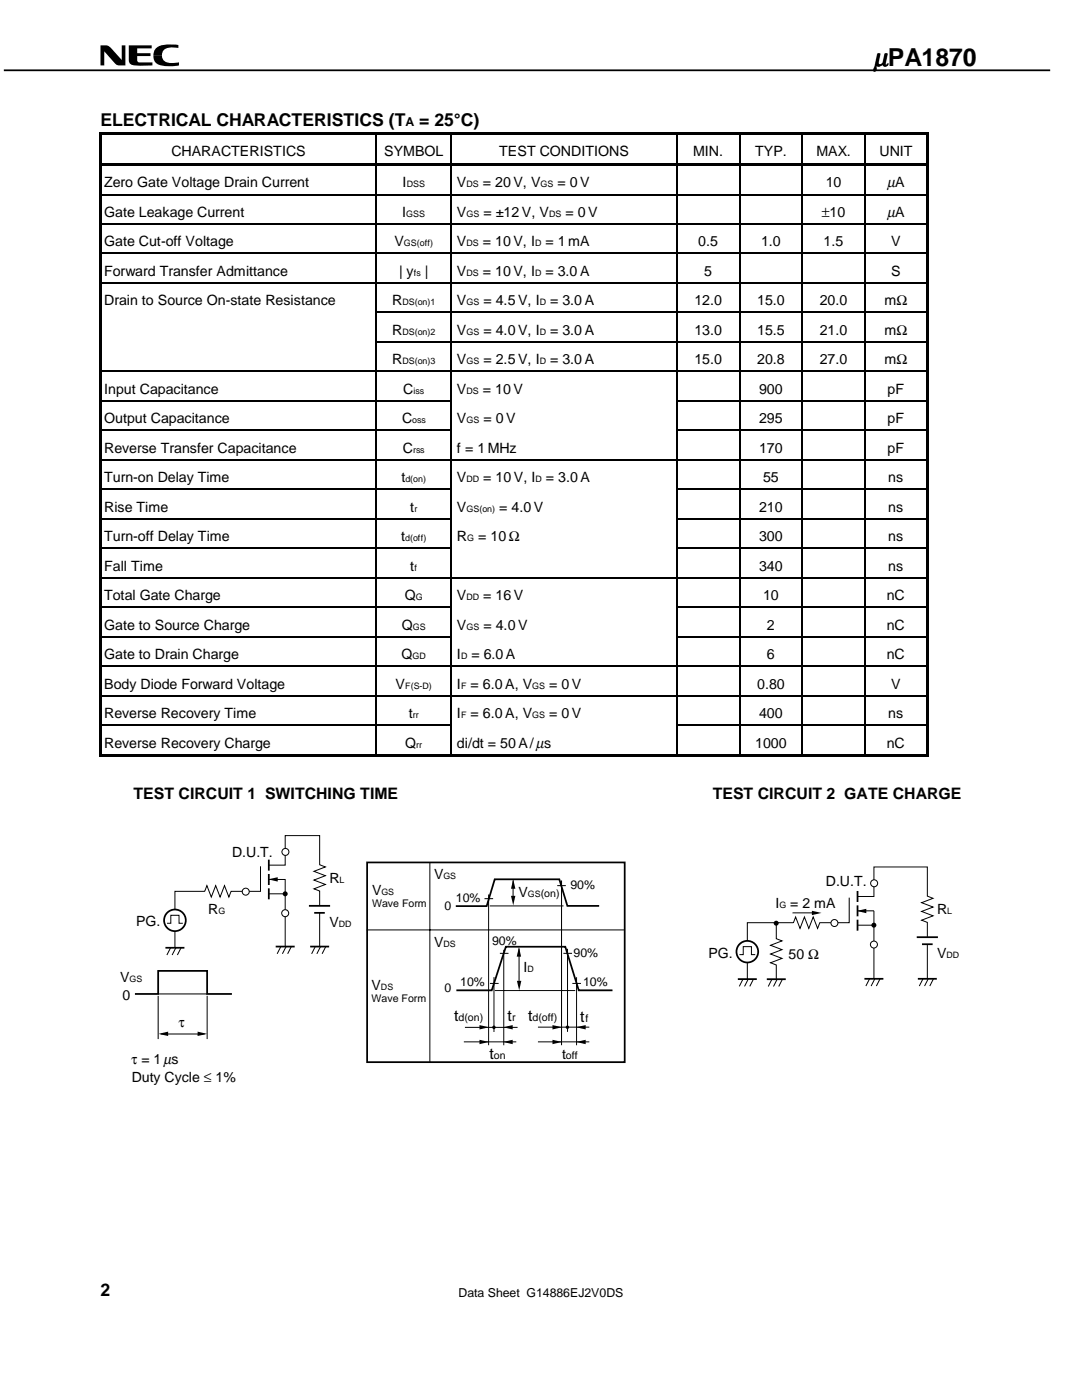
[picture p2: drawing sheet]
<svg xmlns="http://www.w3.org/2000/svg" width="216mm" height="279mm" viewBox="0 0 216 279" stroke-linecap="round" stroke-linejoin="round" font-family="sans-serif">
<g fill="#000">
<path d="M20.1 9.1a2.29 2.29 0 0 1 2.4 .9l1.8 2v-2.9h.7v4a2.42 2.42 0 0 1-2.5-1l-1.7-1.8v2.8h-.7zM25.7 9.1h4.6v.6h-2.9v.9h2.6v.6h-2.6v1.1a4.7 4.7 0 0 0 2.8 .2h.2v.6h-2.8a1.8 1.8 0 0 1-1.8-.7zM31.1 9.7a4.5 4.5 0 0 1 3.6-.8l.9 .1v.6l-.9-.1a1.82 1.82 0 0 0-2.4 1.6h-1.7l.1-.6zM30.6 11.1h1.7a1.57 1.57 0 0 0 2 1.5l1.4-.2v.7a8.9 8.9 0 0 1-4.1-.2 1.68 1.68 0 0 1-1-1.8zM19.8 26.3h.5v.6h-.5zM19.8 26.9h.5v5.6h-.5zM19.8 32.5h.5v.6h-.5zM19.8 33.1h.5v5.6h-.5zM20.3 26.3h54.6v.5h-54.6zM20.3 32.5h54.6v.5h-54.6zM74.9 26.8l.3 .1zM74.9 26.3h15v.5h-15z"/>
<path d="M74.9 33l.3 .1zM74.9 32.5h15v.5h-15zM89.9 26.8l.3 .1zM89.9 26.3h45v.5h-45zM89.9 33l.3 .1zM89.9 32.5h45v.5h-45zM134.9 26.8l.3 .1zM134.9 26.3h12.5v.5h-12.5zM134.9 33l.3 .1zM134.9 32.5h12.5v.5h-12.5zM147.4 26.8l.3 .1zM147.4 26.3h12.5v.5h-12.5z"/>
<path d="M147.4 33l.3 .1zM147.4 32.5h12.5v.5h-12.5zM159.9 26.8l.3 .1zM159.9 26.3h12.5v.5h-12.5zM159.9 33l.3 .1zM159.9 32.5h12.5v.5h-12.5zM172.4 26.8l.3 .1zM172.4 26.3h12.5v.5h-12.5zM172.4 33l.3 .1zM172.4 32.5h12.5v.5h-12.5zM184.9 26.3h.5v.6h-.5zM184.9 26.9h.5v5.6h-.5z"/>
<path d="M184.9 32.5h.5v.6h-.5zM184.9 33.1h.5v5.6h-.5zM19.8 38.9h.5v5.7h-.5zM19.8 44.8h.5v5.7h-.5zM19.8 50.7h.5v5.6h-.5zM184.9 38.9h.5v5.7h-.5zM184.9 44.8h.5v5.7h-.5zM184.9 50.7h.5v5.6h-.5zM19.8 56.6h.5v5.6h-.5zM19.8 62.2h.5v.3h-.5zM19.8 62.5h.5v5.6h-.5zM19.8 68.1h.5v.3h-.5z"/>
<path d="M19.8 68.4h.5v5.6h-.5zM19.8 74.3h.5v5.6h-.5zM184.9 56.6h.5v5.6h-.5zM184.9 62.5h.5v5.6h-.5zM184.9 68.4h.5v5.6h-.5zM184.9 74.3h.5v5.6h-.5zM19.8 80.1h.5v5.7h-.5zM19.8 86h.5v5.7h-.5zM19.8 91.9h.5v5.6h-.5zM184.9 80.1h.5v5.7h-.5zM184.9 86h.5v5.7h-.5zM184.9 91.9h.5v5.6h-.5z"/>
<path d="M19.8 97.8h.5v5.6h-.5zM19.8 103.7h.5v5.6h-.5zM19.8 109.6h.5v5.6h-.5zM184.9 97.8h.5v5.6h-.5zM184.9 103.7h.5v5.6h-.5zM184.9 109.6h.5v5.6h-.5zM19.8 115.4h.5v5.7h-.5zM19.8 121.3h.5v5.7h-.5zM19.8 127.2h.5v5.6h-.5zM19.8 133.1h.5v5.6h-.5zM184.9 115.4h.5v5.7h-.5zM184.9 121.3h.5v5.7h-.5z"/>
<path d="M184.9 127.2h.5v5.6h-.5zM184.9 133.1h.5v5.6h-.5zM19.8 139h.5v5.6h-.5zM19.8 144.9h.5v6.1h-.5zM20.3 150.5h54.6v.5h-54.6zM74.9 150.5h15v.5h-15zM89.9 150.5h45v.5h-45zM134.9 150.5h12.5v.5h-12.5zM147.4 150.5h12.5v.5h-12.5zM159.9 150.5h12.5v.5h-12.5zM172.4 150.5h12.5v.5h-12.5zM184.9 139h.5v5.6h-.5z"/>
<path d="M184.9 144.9h.5v6.1h-.5z"/>
</g>
<path d="M.8 14h208.8" fill="none" stroke="#000" stroke-width=".35"/>
<g fill="none" stroke="#000" stroke-width=".25">
<path d="M19.8 38.8h165.6M75.1 26.9v5.6M75.1 33.1v5.6M75.1 38.9v5.7M90 26.9v5.6M90 33.1v5.6M90 38.9v5.7M135 26.9v5.6M135 33.1v5.6M135 38.9v5.7M147.6 26.9v5.6M147.6 33.1v5.6"/>
<path d="M147.6 38.9v5.7M160.1 26.9v5.6M160.1 33.1v5.6M160.1 38.9v5.7M172.6 26.9v5.6M172.6 33.1v5.6M172.6 38.9v5.7M19.8 44.7h165.6M19.8 50.6h165.6M19.8 56.5h165.6M75.1 44.8v5.7M75.1 50.7v5.6"/>
<path d="M75.1 56.6v5.6M90 44.8v5.7M90 50.7v5.6M90 56.6v5.6M135 44.8v5.7M135 50.7v5.6M135 56.6v5.6M147.6 44.8v5.7M147.6 50.7v5.6M147.6 56.6v5.6M160.1 44.8v5.7M160.1 50.7v5.6"/>
<path d="M160.1 56.6v5.6M172.6 44.8v5.7M172.6 50.7v5.6M172.6 56.6v5.6M19.8 74.1h165.6M74.9 62.4h110.5M74.9 68.2h110.5M75.1 62.5v5.6M75.1 68.4v5.6M75.1 74.3v5.6M90 62.5v5.6M90 68.4v5.6"/>
<path d="M90 74.3v5.6M135 62.5v5.6M135 68.4v5.6M135 74.3v5.6M147.6 62.5v5.6M147.6 68.4v5.6M147.6 74.3v5.6M160.1 62.5v5.6M160.1 68.4v5.6M160.1 74.3v5.6M172.6 62.5v5.6M172.6 68.4v5.6"/>
<path d="M172.6 74.3v5.6M19.8 80h70.4M19.8 85.9h70.4M19.8 91.8h165.6M19.8 97.7h70.4M75.1 80.1v5.7M75.1 86v5.7M75.1 91.9v5.6M75.1 97.8v5.6M90 80.1v5.7M90 86v5.7M90 91.9v5.6"/>
<path d="M90 97.8v5.6M134.9 80h50.5M134.9 85.9h50.5M134.9 97.7h50.5M135 80.1v5.7M135 86v5.7M135 91.9v5.6M135 97.8v5.6M147.6 80.1v5.7M147.6 86v5.7M147.6 91.9v5.6M147.6 97.8v5.6"/>
<path d="M160.1 80.1v5.7M160.1 86v5.7M160.1 91.9v5.6M160.1 97.8v5.6M172.6 80.1v5.7M172.6 86v5.7M172.6 91.9v5.6M172.6 97.8v5.6M19.8 103.5h70.4M19.8 109.4h70.4M19.8 115.3h165.6M75.1 103.7v5.6"/>
<path d="M75.1 109.6v5.6M75.1 115.4v5.7M90 103.7v5.6M90 109.6v5.6M90 115.4v5.7M134.9 103.5h50.5M134.9 109.4h50.5M135 103.7v5.6M135 109.6v5.6M135 115.4v5.7M147.6 103.7v5.6M147.6 109.6v5.6"/>
<path d="M147.6 115.4v5.7M160.1 103.7v5.6M160.1 109.6v5.6M160.1 115.4v5.7M172.6 103.7v5.6M172.6 109.6v5.6M172.6 115.4v5.7M19.8 121.2h70.4M19.8 127.1h70.4M19.8 133h165.6M19.8 138.9h165.6M75.1 121.3v5.7"/>
<path d="M75.1 127.2v5.6M75.1 133.1v5.6M75.1 139v5.6M90 121.3v5.7M90 127.2v5.6M90 133.1v5.6M90 139v5.6M134.9 121.2h50.5M134.9 127.1h50.5M135 121.3v5.7M135 127.2v5.6M135 133.1v5.6"/>
<path d="M135 139v5.6M147.6 121.3v5.7M147.6 127.2v5.6M147.6 133.1v5.6M147.6 139v5.6M160.1 121.3v5.7M160.1 127.2v5.6M160.1 133.1v5.6M160.1 139v5.6M172.6 121.3v5.7M172.6 127.2v5.6M172.6 133.1v5.6"/>
<path d="M172.6 139v5.6M19.8 144.7h70.4M75.1 144.9v5.6M90 144.9v5.6M134.9 144.7h50.5M135 144.9v5.6M147.6 144.9v5.6M160.1 144.9v5.6M172.6 144.9v5.6"/>
</g>
<path d="M52 172.9v5h-5.9l-.4 1.1-.9-2.3-.9 2.3-.9-2.3-.8 2.3-.9-2.3-.5 1.2h-5.9v11.2" fill="none" stroke="#000" stroke-width=".2"/>
<circle cx="34.9" cy="183.7" r="2.16" fill="#fff" stroke="#000" stroke-width=".35"/>
<path d="M53.6 171.6v2.2M53.6 174.4v2.2M53.6 177.3v2.2M26.9 198.4h4.7v-4.6h9.7v4.6h5M55 188.9h3.8M61.9 188.9h3.8" fill="none" stroke="#000" stroke-width=".35"/>
<g fill="none" stroke="#000" stroke-width=".2">
<path d="M53.6 172.7h3.3v-5.9h6.9v5.8l1.1 .4-2.3 .9 2.3 .9-2.3 .8 2.3 .9-2.3 .9 1.2 .4v11.1M53.6 178.4h3.3M53.7 175.5h3.2v13.4M31.6 198.7v8.7M31.6 198.4h9.7M33.3 184.3h.8v-1.6h1.6v1.6h.8M41.3 198.7v8.7M56 188.9l-.7 1.5M57.1 188.9l-.7 1.5M58.1 188.9l-.7 1.5M62.9 188.9l-.7 1.5M64 188.9l-.8 1.5"/>
<path d="M65 188.9l-.7 1.5M32.1 206.4h8.7"/>
</g>
<circle cx="56.9" cy="178.4" r=".5" fill="#000"/>
<path d="M61.6 180.8h4.3v1.4h-4.3z" fill="#fff"/>
<path d="M33 189.1h3.8M61.6 180.8h4.3M62.7 182.2h2.1" fill="none" stroke="#000" stroke-width=".35"/>
<g fill="none" stroke="#000" stroke-width=".2">
<path d="M96.7 179.3h1.7M97.5 178.5v30.1M102.4 175.7v4M111.2 176.7h1.7M112 175.7v32.9M34 189.1l-.7 1.5M35.1 189.1l-.8 1.5M36.1 189.1l-.7 1.5M97.8 196.3h1.7M98.6 195v10.9M100.5 189.5v19.1M114.8 197.7h-16.1"/>
<path d="M115 195v13.6M92.8 205h10.5M107.3 205h10.3"/>
</g>
<g fill="#000">
<path d="M53.5 175.5l1.9-.4v.8zM31.6 206.3l1.9-.4v.9zM39.4 205.9l1.9 .4-1.9 .5z"/>
<circle cx="98.6" cy="205" r=".35"/>
<circle cx="113.2" cy="205" r=".35"/>
</g>
<g fill="#fff" stroke="#000" stroke-width=".2">
<circle cx="56.9" cy="182.2" r=".7"/>
<circle cx="49" cy="178" r=".7"/>
<circle cx="57" cy="170" r=".7"/>
</g>
<path d="M102.4 175.5l.4 1.9h-.8zM102 178.8h.8l-.4 1.9zM103.6 189l.4 1.9h-.9zM103.1 195.8h.9l-.4 1.9z" fill="#000"/>
<path d="M85.8 172.2v39.8M169.5 179.1v5h-5.9l-.5 1.2-.8-2.3-.9 2.3-.9-2.3-.9 2.3-.8-2.3-.5 1.1h-9.2v11.3M73.2 185.6h51.4M97.7 180.8h14.7M99.7 190.3h1.8M103.6 189.3v7.4M112.4 190.3h1.7M113.2 189.4v16.5M114.2 196.3h1.7M92.6 207.9h10.4M107.3 207.9h10.3" fill="none" stroke="#000" stroke-width=".2"/>
<path d="M91.1 197.6h7l2.8-8.7h11.9l2.7 8.7h6.7M119.6 180.8h-6.4l-1.6-5.3h-12.9l-1.6 5.3h-6.2" fill="none" stroke="#000" stroke-width=".35"/>
<circle cx="149.1" cy="189.9" r="2.16" fill="#fff" stroke="#000" stroke-width=".35"/>
<path d="M171.1 178.9h3.3v-5.9h10.6v5.8l1.2 .5-2.3 .9 2.3 .8-2.3 .9 2.3 .9-2.3 .8 1.1 .5v11.2M147.5 190.5h.8v-1.6h1.6v1.6h.8M171.1 184.6h3.3M173.5 195.3l-.7 1.5M174.4 181.8v13.5M174.6 195.3l-.8 1.5M175.6 195.3l-.7 1.5M184.2 195.3l-.8 1.5M185.2 195.3l-.7 1.5M186.3 195.3l-.8 1.5" fill="none" stroke="#000" stroke-width=".2"/>
<path d="M171.1 177.8v2.2M171.1 180.7v2.2M171.1 183.5v2.2M172.5 195.3h3.8M183.1 195.3h3.8" fill="none" stroke="#000" stroke-width=".35"/>
<g fill="#000">
<circle cx="154.9" cy="184.2" r=".5"/>
<circle cx="174.4" cy="184.6" r=".5"/>
</g>
<path d="M182.9 187h4.2v1.4h-4.2z" fill="#fff"/>
<path d="M147.2 195.4h3.8M182.9 187h4.3M184 188.4h2.1" fill="none" stroke="#000" stroke-width=".35"/>
<path d="M148.2 195.4l-.7 1.5M149.3 195.4l-.7 1.5M150.3 195.4l-.7 1.5M171.1 181.8h3.3" fill="none" stroke="#000" stroke-width=".2"/>
<path d="M171 181.8l1.9-.4v.8z" fill="#000"/>
<g fill="#fff" stroke="#000" stroke-width=".2">
<circle cx="174.4" cy="188.5" r=".7"/>
<circle cx="166.5" cy="184.2" r=".7"/>
<circle cx="174.4" cy="176.3" r=".7"/>
</g>
<path d="M154 195.4l-.7 1.5M154.9 184.2v3.1l1.1 .5-2.2 .9 2.2 .8-2.2 .9 2.2 .9-2.2 .8 1.1 .5v2.8M155.1 195.4l-.8 1.5M156.1 195.4l-.7 1.5M158.1 182.2h4.9" fill="none" stroke="#000" stroke-width=".2"/>
<path d="M73.3 172.1h51.4v39.9h-51.4zM153 195.4h3.8" fill="none" stroke="#000" stroke-width=".35"/>
<path d="M162 181.8l1.9 .4-1.9 .4zM95.7 204.6l1.9 .4-1.9 .5zM95.7 207.5l1.9 .4-1.9 .5zM100.4 205l1.9-.4v.9zM100.4 207.9l1.9-.4v.9zM110.2 204.6l1.9 .4-1.9 .5zM110.2 207.5l1.9 .4-1.9 .5zM115 205l1.9-.4v.9zM115 207.9l1.9-.4v.9z" fill="#000"/>
<text font-size="5.1" x="174.4" y="13.1">µPA1870</text>
<g font-size="3.5">
<text x="20" y="25.2">ELECTRICAL CHARACTERISTICS (T</text>
<text x="83.7" y="25.2">= 25°C)</text>
<text x="20" y="258.6">2</text>
</g>
<g font-size="3.2">
<text x="26.7" y="159.5">TEST CIRCUIT 1 SWITCHING TIME</text>
<text x="142.2" y="159.5">TEST CIRCUIT 2 GATE CHARGE</text>
<text x="90.6" y="203.8">t</text>
<text x="101.3" y="203.7">t</text>
<text x="105.4" y="203.8">t</text>
<text x="115.8" y="204">t</text>
<text x="97.6" y="211.3">t</text>
</g>
<g font-size="2.9">
<text x="177" y="37.4">µA</text>
<text x="177" y="43.3">µA</text>
</g>
<g font-size="2.8">
<text x="34.2" y="31.2">CHARACTERISTICS</text>
<text x="76.7" y="31.2">SYMBOL</text>
<text x="99.6" y="31.2">TEST CONDITIONS</text>
<text x="138.3" y="31.2">MIN.</text>
<text x="150.7" y="31.2">TYP.</text>
<text x="162.9" y="31.2">MAX.</text>
<text x="175.5" y="31.2">UNIT</text>
<text x="20.8" y="37.4">Zero Gate Voltage Drain Current</text>
<text x="80.3" y="37.4">I</text>
<text x="91.2" y="37.4">V</text>
<text x="96.4" y="37.4">= 20 V, V</text>
<text x="111.3" y="37.4">= 0 V</text>
<text x="164.8" y="37.4">10</text>
<text x="20.8" y="43.3">Gate Leakage Current</text>
<text x="80.3" y="43.3">I</text>
<text x="91.2" y="43.3">V</text>
<text x="96.5" y="43.3">= ±12 V, V</text>
<text x="112.8" y="43.3">= 0 V</text>
<text x="164" y="43.3">±10</text>
<text x="20.8" y="49.1">Gate Cut-off Voltage</text>
<text x="78.7" y="49.1">V</text>
<text x="91.2" y="49.1">V</text>
<text x="96.4" y="49.1">= 10 V, I</text>
<text x="108.8" y="49.1">= 1 mA</text>
<text x="139.3" y="49.1">0.5</text>
<text x="151.8" y="49.1">1.0</text>
<text x="164.3" y="49.1">1.5</text>
<text x="177.8" y="49.1">V</text>
<text x="20.8" y="55">Forward Transfer Admittance</text>
<text x="79.6" y="55">| y</text>
<text x="84.8" y="55">|</text>
<text x="91.2" y="55">V</text>
<text x="96.4" y="55">= 10 V, I</text>
<text x="108.8" y="55">= 3.0 A</text>
<text x="140.5" y="55">5</text>
<text x="177.8" y="55">S</text>
<text x="20.8" y="60.9">Drain to Source On-state Resistance</text>
<text x="78.3" y="60.9">R</text>
<text x="91.2" y="60.9">V</text>
<text x="96.5" y="60.9">= 4.5 V, I</text>
<text x="109.8" y="60.9">= 3.0 A</text>
<text x="138.6" y="60.9">12.0</text>
<text x="151.1" y="60.9">15.0</text>
<text x="163.6" y="60.9">20.0</text>
<text x="176.5" y="60.9">mΩ</text>
<text x="78.3" y="66.8">R</text>
<text x="91.2" y="66.8">V</text>
<text x="96.5" y="66.8">= 4.0 V, I</text>
<text x="109.8" y="66.8">= 3.0 A</text>
<text x="138.6" y="66.8">13.0</text>
<text x="151.1" y="66.8">15.5</text>
<text x="163.6" y="66.8">21.0</text>
<text x="176.5" y="66.8">mΩ</text>
<text x="78.3" y="72.7">R</text>
<text x="91.2" y="72.7">V</text>
<text x="96.5" y="72.7">= 2.5 V, I</text>
<text x="109.8" y="72.7">= 3.0 A</text>
<text x="138.6" y="72.7">15.0</text>
<text x="151.1" y="72.7">20.8</text>
<text x="163.6" y="72.7">27.0</text>
<text x="176.5" y="72.7">mΩ</text>
<text x="20.8" y="78.6">Input Capacitance</text>
<text x="80.5" y="78.6">C</text>
<text x="91.2" y="78.6">V</text>
<text x="96.4" y="78.6">= 10 V</text>
<text x="151.5" y="78.6">900</text>
<text x="177.1" y="78.6">pF</text>
<text x="20.8" y="84.5">Output Capacitance</text>
<text x="80.2" y="84.5">C</text>
<text x="91.2" y="84.5">V</text>
<text x="96.5" y="84.5">= 0 V</text>
<text x="151.5" y="84.5">295</text>
<text x="177.1" y="84.5">pF</text>
<text x="20.8" y="90.3">Reverse Transfer Capacitance</text>
<text x="80.4" y="90.3">C</text>
<text x="91.2" y="90.3">f = 1 MHz</text>
<text x="151.5" y="90.3">170</text>
<text x="177.1" y="90.3">pF</text>
<text x="20.8" y="96.2">Turn-on Delay Time</text>
<text x="80.1" y="96.2">t</text>
<text x="91.2" y="96.2">V</text>
<text x="96.4" y="96.2">= 10 V, I</text>
<text x="108.9" y="96.2">= 3.0 A</text>
<text x="152.3" y="96.2">55</text>
<text x="177.2" y="96.2">ns</text>
<text x="20.8" y="102.1">Rise Time</text>
<text x="20.8" y="108">Turn-off Delay Time</text>
<text x="80.1" y="108">t</text>
<text x="81.9" y="102.1">t</text>
<text x="91.2" y="102.1">V</text>
<text x="91.2" y="108">R</text>
<text x="95.4" y="108">= 10 Ω</text>
<text x="99.6" y="102.1">= 4.0 V</text>
<text x="151.5" y="108">300</text>
<text x="151.5" y="102.1">210</text>
<text x="177.2" y="108">ns</text>
<text x="177.2" y="102.1">ns</text>
<text x="20.8" y="113.9">Fall Time</text>
<text x="81.9" y="113.9">t</text>
<text x="151.5" y="113.9">340</text>
<text x="177.2" y="113.9">ns</text>
<text x="20.8" y="119.8">Total Gate Charge</text>
<text x="80.8" y="119.8">Q</text>
<text x="91.2" y="119.8">V</text>
<text x="96.4" y="119.8">= 16 V</text>
<text x="152.3" y="119.8">10</text>
<text x="177" y="119.8">nC</text>
<text x="20.8" y="125.6">Gate to Source Charge</text>
<text x="80.2" y="125.6">Q</text>
<text x="91.2" y="125.6">V</text>
<text x="96.5" y="125.6">= 4.0 V</text>
<text x="153" y="125.6">2</text>
<text x="177" y="125.6">nC</text>
<text x="20.8" y="131.5">Gate to Drain Charge</text>
<text x="80.1" y="131.5">Q</text>
<text x="91.2" y="131.5">I</text>
<text x="94.1" y="131.5">= 6.0 A</text>
<text x="153" y="131.5">6</text>
<text x="177" y="131.5">nC</text>
<text x="20.8" y="137.4">Body Diode Forward Voltage</text>
<text x="78.9" y="137.4">V</text>
<text x="91.2" y="137.4">I = 6.0 A, V</text>
<text x="109.6" y="137.4">= 0 V</text>
<text x="151.1" y="137.4">0.80</text>
<text x="177.8" y="137.4">V</text>
<text x="20.8" y="143.3">Reverse Recovery Time</text>
<text x="81.6" y="143.3">t</text>
<text x="91.2" y="143.3">I = 6.0 A, V</text>
<text x="109.6" y="143.3">= 0 V</text>
<text x="151.5" y="143.3">400</text>
<text x="177.2" y="143.3">ns</text>
<text x="20.8" y="149.2">Reverse Recovery Charge</text>
<text x="80.9" y="149.2">Q</text>
<text x="91.2" y="149.2">di/dt = 50 A/µs</text>
<text x="150.7" y="149.2">1000</text>
<text x="177" y="149.2">nC</text>
<text x="46.3" y="171">D.U.T.</text>
<text x="65.7" y="176.2">R</text>
<text x="74.2" y="178.5">V</text>
<text x="86.6" y="175.5">V</text>
<text x="103.5" y="179">V</text>
<text x="164.8" y="176.9">D.U.T.</text>
<text x="27.1" y="184.9">PG.</text>
<text x="41.6" y="182.4">R</text>
<text x="65.7" y="185">V</text>
<text x="154.8" y="181.2">I</text>
<text x="157.7" y="181.2">= 2 mA</text>
<text x="187" y="182.5">R</text>
<text x="86.6" y="189">V</text>
<text x="141.4" y="191.2">PG.</text>
<text x="157.3" y="191.3">50 Ω</text>
<text x="187" y="191.2">V</text>
<text x="24" y="196">V</text>
<text x="74.1" y="197.5">V</text>
<text x="104.5" y="194">I</text>
<text x="24.4" y="199.5">0</text>
<text x="35.7" y="204.9">τ</text>
<text x="26.2" y="212.4">τ = 1µs</text>
<text x="26.3" y="215.9">Duty Cycle ≤ 1%</text>
<text x="112.1" y="211.3">t</text>
</g>
<g font-size="2.5">
<text x="80.9" y="25.2">A</text>
<text x="113.8" y="177.3">90%</text>
<text x="88.7" y="181.7">0</text>
<text x="91" y="180">10%</text>
<text x="98.2" y="188.5">90%</text>
<text x="114.4" y="190.9">90%</text>
<text x="88.7" y="197.9">0</text>
<text x="91.8" y="196.8">10%</text>
<text x="116.3" y="196.9">10%</text>
<text x="91.5" y="258.9">Data Sheet G14886EJ2V0DS</text>
</g>
<g font-size="2.1">
<text x="107.9" y="179">(on)</text>
<text x="74.2" y="181">Wave Form</text>
<text x="74.1" y="200">Wave Form</text>
<text x="91.5" y="203.8">d(on)</text>
<text x="102.2" y="203.7">r</text>
<text x="106.3" y="203.8">d(off)</text>
<text x="116.9" y="204">f</text>
<text x="98.5" y="211.3">on</text>
<text x="112.9" y="211.3">off</text>
</g>
<g font-size="1.8">
<text x="81.2" y="37.4">DSS</text>
<text x="93.1" y="37.4">DS</text>
<text x="107.9" y="37.4">GS</text>
<text x="81.1" y="43.3">GSS</text>
<text x="93.1" y="43.3">GS</text>
<text x="109.6" y="43.3">DS</text>
<text x="80.6" y="49.1">GS(off)</text>
<text x="93.1" y="49.1">DS</text>
<text x="106.8" y="49.1">D</text>
<text x="82.5" y="55">fs</text>
<text x="93.1" y="55">DS</text>
<text x="106.8" y="55">D</text>
<text x="80.3" y="60.9">DS(on)1</text>
<text x="93.1" y="60.9">GS</text>
<text x="107.7" y="60.9">D</text>
<text x="80.3" y="66.8">DS(on)2</text>
<text x="93.1" y="66.8">GS</text>
<text x="107.7" y="66.8">D</text>
<text x="80.3" y="72.7">DS(on)3</text>
<text x="93.1" y="72.7">GS</text>
<text x="107.7" y="72.7">D</text>
<text x="82.5" y="78.6">iss</text>
<text x="93.1" y="78.6">DS</text>
<text x="82.3" y="84.5">oss</text>
<text x="93.1" y="84.5">GS</text>
<text x="82.4" y="90.3">rss</text>
<text x="80.9" y="96.2">d(on)</text>
<text x="93.1" y="96.2">DD</text>
<text x="106.8" y="96.2">D</text>
<text x="80.9" y="108">d(off)</text>
<text x="82.7" y="102.1">r</text>
<text x="93.1" y="102.1">GS(on)</text>
<text x="93.2" y="108">G</text>
<text x="82.7" y="113.9">f</text>
<text x="83" y="119.8">G</text>
<text x="93.1" y="119.8">DD</text>
<text x="82.4" y="125.6">GS</text>
<text x="93.1" y="125.6">GS</text>
<text x="82.3" y="131.5">GD</text>
<text x="92" y="131.5">D</text>
<text x="80.9" y="137.4">F(S-D)</text>
<text x="92" y="137.4">F</text>
<text x="106.2" y="137.4">GS</text>
<text x="82.4" y="143.3">rr</text>
<text x="92" y="143.3">F</text>
<text x="106.2" y="143.3">GS</text>
<text x="83.1" y="149.2">rr</text>
<text x="67.8" y="176.2">L</text>
<text x="76.1" y="178.5">GS</text>
<text x="88.5" y="175.5">GS</text>
<text x="105.4" y="179">GS</text>
<text x="43.6" y="182.4">G</text>
<text x="67.6" y="185">DD</text>
<text x="155.5" y="181.2">G</text>
<text x="189" y="182.5">L</text>
<text x="88.5" y="189">DS</text>
<text x="188.8" y="191.2">DD</text>
<text x="25.9" y="196">GS</text>
<text x="76" y="197.5">DS</text>
<text x="105.3" y="194">D</text>
</g>
</svg>
